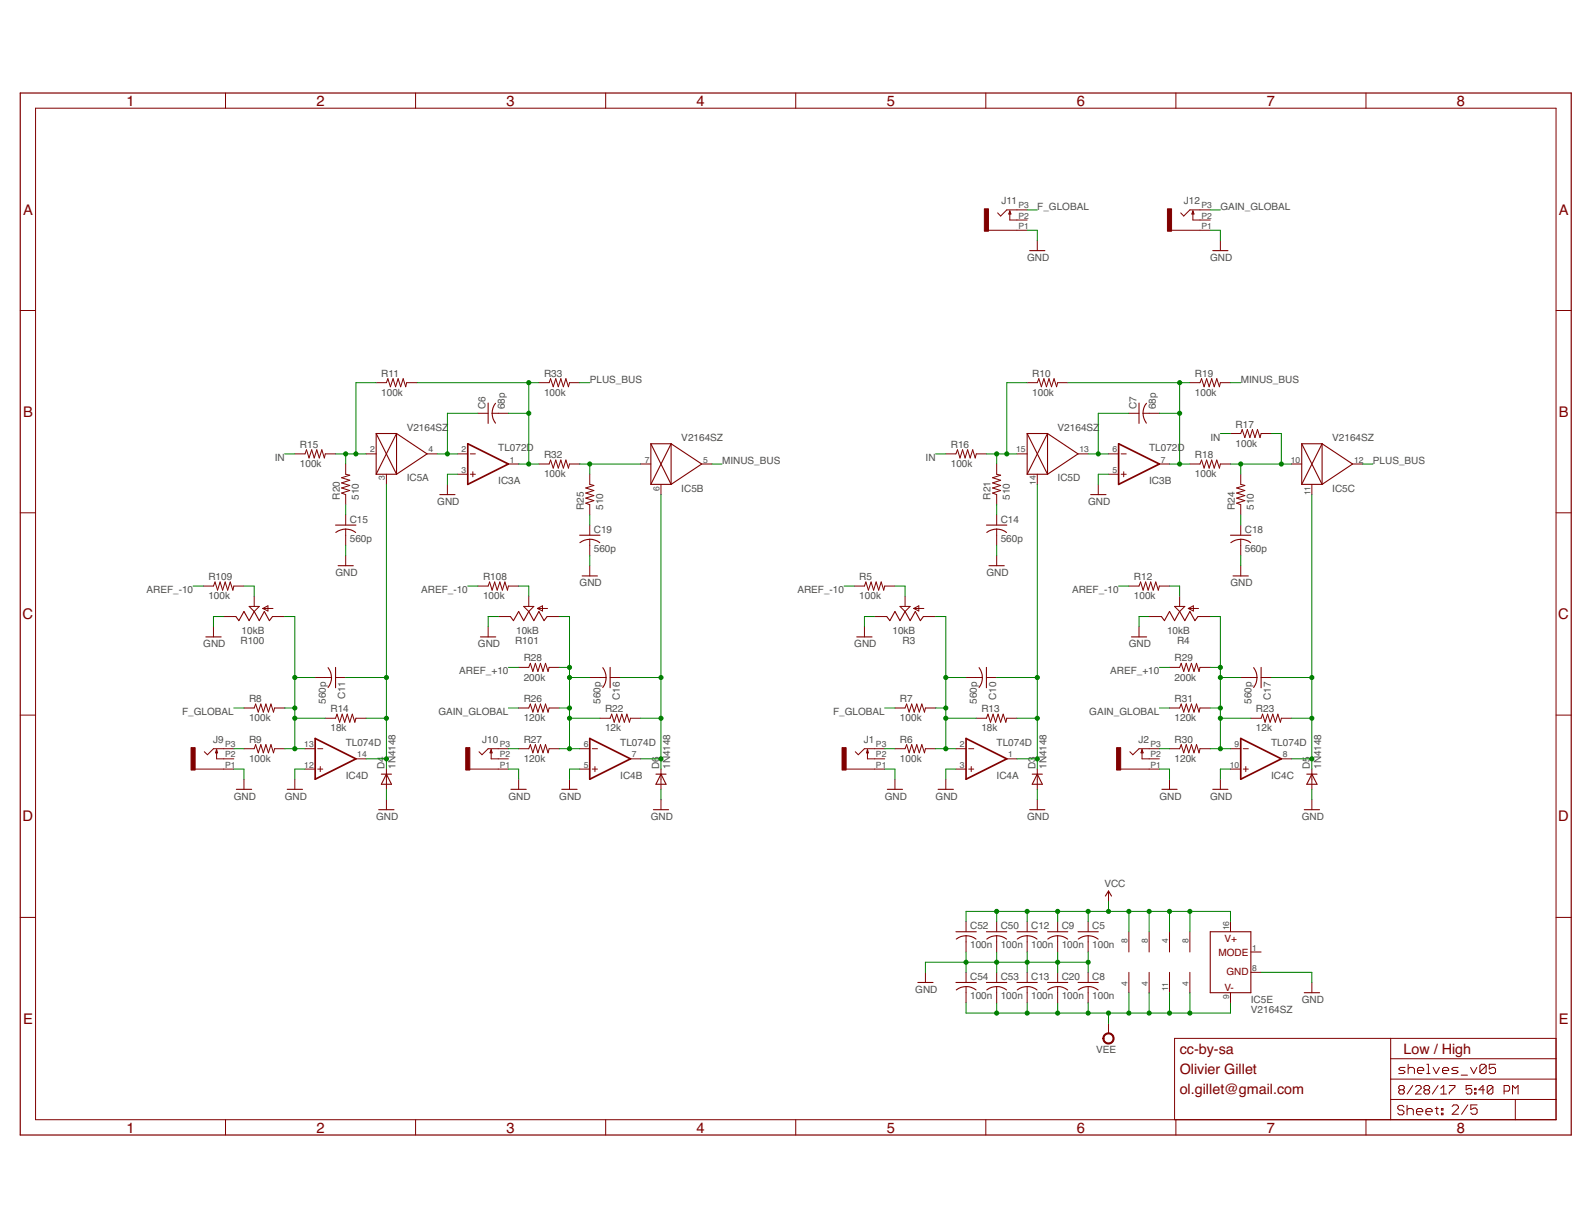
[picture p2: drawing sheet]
<svg xmlns="http://www.w3.org/2000/svg" width="279mm" height="216mm" viewBox="0 0 279 216" stroke-linecap="round" stroke-linejoin="round" font-family="sans-serif">
<g fill="none" stroke="#800000" stroke-width=".18">
<path d="M6.2 19h267.1v177.7h-267.1zM39.6 16.3v2.7M73 16.3v2.7M106.4 16.3v2.7M139.7 16.3v2.7M173.1 16.3v2.7M206.5 16.3v2.7M239.9 16.3v2.7M177.3 37.1v1.6h3.1M180.4 36.9h-3.6l-1.1 1.1-.5-.6M209.5 37.1v1.6h3M212.5 36.9h-3.5l-1.1 1.1-.6-.6"/>
<path d="M3.6 54.5h2.6M173.6 40.4h6.8M182.2 42.2v1.8M205.7 40.4h6.8M214.3 42.2v1.8M273.3 54.5h2.6M51.8 79.7h1.8l.2-.7 .5 1.5 .4-1.5 .5 1.5 .4-1.5 .5 1.5 .4-1.5 .5 1.5 .1-.8h1.8M64.3 79.7h1.8M66.1 67.2h1.8l.2-.7 .5 1.4 .4-1.4 .5 1.4 .4-1.4 .5 1.4 .4-1.4 .4 1.4 .2-.7h1.8M75 79.7h1.8M80.3 79.7h1.8M82.6 79.7h.9"/>
<path d="M83.9 72.6h1.8M86.4 72.6h2.9M94.6 67.2h1.8l.3-.7 .5 1.4 .4-1.4 .4 1.4 .5-1.4 .4 1.4 .5-1.4 .4 1.4 .2-.7h1.8M166.1 79.7h1.8l.2-.7 .5 1.5 .4-1.5 .5 1.5 .4-1.5 .5 1.5 .4-1.5 .5 1.5 .1-.8h1.8M178.6 79.7h1.8M180.4 67.2h1.8l.2-.7 .5 1.4 .4-1.4 .5 1.4 .4-1.4 .5 1.4 .4-1.4 .4 1.4 .2-.7h1.8M189.3 79.7h1.8M194.7 79.7h1.7M196.9 79.7h.9M198.2 72.6h1.8M200.7 72.6h2.9M209 67.2h1.7l.3-.7 .5 1.4 .4-1.4 .4 1.4 .5-1.4 .4 1.4 .5-1.4 .4 1.4 .2-.7h1.8"/>
<path d="M216.1 76.2h1.8l.2-.7 .5 1.4 .5-1.4 .4 1.4 .4-1.4 .5 1.4 .4-1.4 .5 1.4 .2-.7h1.7M3.6 90.1h2.6M60.7 81.5v1.8l.7 .2-1.4 .4 1.4 .5-1.4 .4 1.4 .5-1.4 .4 1.4 .5-1.4 .4 .7 .3v1.8M60.7 90.4v1.8M60.7 92.9v2.9M60.7 97.6v1.8M67.9 83.3v1.8M78.6 85.1v1.8M80.3 83.3h1.8M82.6 83.3h.9M83 82.9v.9M89.3 81.5h1.8"/>
<path d="M94.6 81.5h1.8l.3-.7 .5 1.4 .4-1.4 .4 1.4 .5-1.4 .4 1.4 .5-1.4 .4 1.4 .2-.7h1.8M103.6 83.3v1.8l.7 .2-1.4 .4 1.4 .5-1.4 .4 1.4 .5-1.4 .4 1.4 .4-1.4 .5 .7 .3v1.7M103.6 92.2v1.8M103.6 94.7v2.9M103.6 99.4v1.8M112.5 81.5h1.8M116.1 85.1v1.8M123.2 81.5h1.8M175 81.5v1.8l.7 .2-1.4 .4 1.4 .5-1.4 .4 1.4 .5-1.4 .4 1.4 .5-1.4 .4 .7 .3v1.8M175 90.4v1.8M175 92.9v2.9M175 97.6v1.8"/>
<path d="M182.2 83.3v1.8M192.9 85.1v1.8M194.7 83.3h1.7M196.9 83.3h.9M197.3 82.9v.9M203.6 81.5h1.8M209 81.5h1.7l.3-.7 .5 1.4 .4-1.4 .4 1.4 .5-1.4 .4 1.4 .5-1.4 .4 1.4 .2-.7h1.8M217.9 83.3v1.8l.7 .2-1.4 .4 1.4 .5-1.4 .4 1.4 .5-1.4 .4 1.4 .4-1.4 .5 .7 .3v1.7M217.9 92.2v1.8M217.9 94.7v2.9M217.9 99.4v1.8M226.8 81.5h1.8"/>
<path d="M230.4 85.1v1.8M237.5 81.5h1.8M273.3 90.1h2.6M35.7 103h1.8l.3-.8 .4 1.5 .5-1.5 .4 1.5 .4-1.5 .5 1.5 .4-1.5 .5 1.5 .2-.7h1.7M37.5 110.1v1.8M39.3 108.3h2.1M43.8 106.5h1.7l-.9 .9zM44.6 104.7v1.8M46.1 106.9h1.8M46.1 106.9l1-.5v.9zM47.9 108.3h2.1M55.4 119h2.8"/>
<path d="M58.9 119h1.8M83.9 103h1.8l.3-.8 .4 1.5 .5-1.5 .4 1.5 .5-1.5 .4 1.5 .5-1.5 .4 1.5 .2-.7h1.8M85.7 110.1v1.8M87.5 108.3h2.1M91.1 117.2h1.8l.2-.7 .5 1.5 .4-1.5 .5 1.5 .4-1.5 .5 1.5 .4-1.5 .4 1.5 .2-.8h1.8M92 106.5h1.7l-.8 .9zM92.9 104.7v1.8M94.4 106.9h1.8M94.4 106.9l.9-.5v.9zM96.1 108.3h2.1M103.6 119h2.8M107.1 119h1.8"/>
<path d="M150 103h1.8l.3-.8 .4 1.5 .5-1.5 .4 1.5 .5-1.5 .4 1.5 .4-1.5 .5 1.5 .2-.7h1.8M151.8 110.1v1.8M153.6 108.3h2.1M158.1 106.5h1.7l-.9 .9zM158.9 104.7v1.8M160.5 106.9h1.7M160.5 106.9l.9-.5v.9zM162.2 108.3h2.1M169.7 119h2.8M173.2 119h1.8M198.2 103h1.8l.3-.8 .4 1.5 .5-1.5 .4 1.5 .5-1.5 .4 1.5 .5-1.5 .4 1.5 .2-.7h1.8M200 110.1v1.8"/>
<path d="M201.8 108.3h2.2M205.4 117.2h1.8l.2-.7 .5 1.5 .4-1.5 .5 1.5 .4-1.5 .5 1.5 .4-1.5 .5 1.5 .1-.8h1.8M206.3 106.5h1.8l-.9 .9zM207.2 104.7v1.8M208.7 106.9h1.8M208.7 106.9l.9-.5v.9zM210.4 108.3h2.1M217.9 119h2.8M221.5 119h1.7M3.6 125.6h2.6M34.3 135.1h6.8M38 131.7v1.6h3.1"/>
<path d="M41.1 131.5h-3.6l-1.1 1.1-.5-.5M42.8 131.5h1.8l.3-.7 .5 1.4 .4-1.4 .4 1.4 .5-1.4 .4 1.4 .5-1.4 .4 1.4 .2-.7h1.8M42.8 136.9v1.8M42.8 124.4h1.8l.3-.7 .5 1.4 .4-1.4 .4 1.4 .5-1.4 .4 1.4 .5-1.4 .4 1.4 .2-.7h1.8M51.8 136.9v1.8M53.6 131.5h1.8M53.6 135.1h1.8M55.8 131.5h.9M55.8 135.1h.9M56.2 134.7v.9M57.1 126.2h1.8l.3-.7 .4 1.4 .5-1.4 .4 1.4 .5-1.4 .4 1.4 .5-1.4 .4 1.4 .2-.7h1.8M62.5 133.3h1.8"/>
<path d="M67.9 135.1v3.6M82.5 135.1h6.8M86.3 131.7v1.6h3M89.3 131.5h-3.6l-1.1 1.1-.5-.5M91.1 131.5h1.8l.2-.7 .5 1.4 .4-1.4 .5 1.4 .4-1.4 .5 1.4 .4-1.4 .4 1.4 .2-.7h1.8M91.1 136.9v1.8M91.1 124.4h1.8l.2-.7 .5 1.4 .4-1.4 .5 1.4 .4-1.4 .5 1.4 .4-1.4 .4 1.4 .2-.7h1.8M100 136.9v1.8M101.8 131.5h1.8M101.8 135.1h1.8M104 131.5h.9M104 135.1h.9"/>
<path d="M104.5 134.7v.9M105.4 126.2h1.7l.3-.7 .5 1.4 .4-1.4 .5 1.4 .4-1.4 .4 1.4 .5-1.4 .4 1.4 .2-.7h1.8M110.7 133.3h1.8M116.1 135.1v3.6M148.6 135.1h6.8M152.3 131.7v1.6h3.1M155.4 131.5h-3.6l-1.1 1.1-.5-.5M157.2 131.5h1.7l.3-.7 .5 1.4 .4-1.4 .4 1.4 .5-1.4 .4 1.4 .5-1.4 .4 1.4 .2-.7h1.8M157.2 124.4h1.7l.3-.7 .5 1.4 .4-1.4 .4 1.4 .5-1.4 .4 1.4 .5-1.4 .4 1.4 .2-.7h1.8M157.2 136.9v1.8M166.1 136.9v1.8M167.9 131.5h1.8"/>
<path d="M167.9 135.1h1.8M170.1 131.5h.9M170.1 135.1h.9M170.6 134.7v.9M171.4 126.2h1.8l.3-.7 .4 1.4 .5-1.4 .4 1.4 .5-1.4 .4 1.4 .5-1.4 .4 1.4 .2-.7h1.8M176.8 133.3h1.8M182.2 135.1v3.6M196.8 135.1h6.8M200.6 131.7v1.6h3M203.6 131.5h-3.6l-1.1 1.1-.5-.5M205.4 131.5h1.8l.2-.7 .5 1.4 .4-1.4 .5 1.4 .4-1.4 .5 1.4 .4-1.4 .5 1.4 .1-.7h1.8M205.4 124.4h1.8l.2-.7 .5 1.4 .4-1.4 .5 1.4 .4-1.4 .5 1.4 .4-1.4 .5 1.4 .1-.7h1.8"/>
<path d="M205.4 136.9v1.8M214.3 136.9v1.8M216.1 131.5h1.8M216.1 135.1h1.8M218.3 131.5h.9M218.3 135.1h.9M218.8 134.7v.9M219.7 126.2h1.8l.2-.7 .5 1.4 .4-1.4 .5 1.4 .4-1.4 .5 1.4 .4-1.4 .5 1.4 .1-.7h1.8M225 133.3h1.8M230.4 135.1v3.6M273.3 125.6h2.6M67.9 140.5v1.7"/>
<path d="M116.1 140.5v1.7M182.2 140.5v1.7M194.7 156.5v1.8M230.4 140.5v1.7M3.6 161.2h2.6M162.5 170.8v1.8M169.7 161.9v1.8M169.7 164.4v2.8M169.7 170.8v1.8M169.7 173.3v2.9M175 161.9v1.8M175 164.4v2.8"/>
<path d="M175 170.8v1.8M175 173.3v2.9M180.4 161.9v1.8M180.4 164.4v2.8M180.4 170.8v1.8M180.4 173.3v2.9M185.7 161.9v1.8M185.7 164.4v2.8M185.7 170.8v1.8M185.7 173.3v2.9M191.1 161.9v1.8M191.1 164.4v2.8"/>
<path d="M191.1 170.8v1.8M191.1 173.3v2.9M194.7 179.7v1.8M198.2 163.7v3.5M198.2 170.8v3.6M201.8 163.7v3.5M201.8 170.8v3.6M205.4 163.7v3.5M205.4 170.8v3.6M209 163.7v3.5M209 170.8v3.6M216.1 161.9v1.8"/>
<path d="M216.1 174.4v1.8M219.7 170.8h1.8M219.7 167.2h1.8M230.4 172.6v1.8M273.3 161.2h2.6M39.6 196.7v2.7M73 196.7v2.7M106.4 196.7v2.7M139.7 196.7v2.7M173.1 196.7v2.7M206.5 196.7v2.7M239.9 196.7v2.7"/>
<path d="M244.2 193.1h29.1M244.2 182.4v14.3M244.2 189.6h29.1M244.2 186h29.1M245.9 191.5l-.3-.3v-.3l.3-.2h.5l.2 .2v.3l-.2 .3M245.9 191.5l-.3 .2v.2l.3 .3h.5l.2-.3v-.2l-.2-.2M245.9 191.5h.5M246.5 194.5l-.2-.3h-.6l-.2 .3v.2l.2 .3h.6l.2 .3v.3l-.2 .2h-.6l-.2-.2M246.7 187.5h-.8l-.3 .3 .3 .2h.6l.2 .3-.2 .3h-.9M247.1 195l.3-.3h.5l.3 .3v.8M247.1 194.2v1.6M247.3 187.8l.3-.3h.5l.3 .3v.8"/>
<path d="M247.3 187v1.6M248.1 190.7l-1 1.5M248.6 190.9l.2-.2h.5l.3 .2v.3l-1 1h1M248.8 195.3h1.1v-.3l-.3-.3h-.6l-.2 .3v.6l.2 .2h.6M248.9 188h1.1v-.2l-.3-.3h-.5l-.3 .3v.5l.3 .3h.5M250.3 191.5l-.2-.3v-.3l.2-.2h.5l.3 .2v.3l-.3 .3M250.3 191.5l-.2 .2v.2l.2 .3h.5l.3-.3v-.2l-.3-.2M250.3 191.5h.5M250.4 195.3h1.1v-.3l-.3-.3h-.5l-.3 .3v.6l.3 .2h.5M250.6 188.6h.5M250.6 187h.2v1.6M251.7 187.5l.5 1.1 .6-1.1"/>
<path d="M252 194.7h.6M252.3 194.5v1.1l.3 .2M252.5 190.7l-1 1.5M253 192.2h1M253 191.2l.5-.5v1.5M253.1 194.7h.3v.3h-.3zM253.1 195.6h.3v.2h-.3zM253.3 188h1.1v-.2l-.3-.3h-.5l-.3 .3v.5l.3 .3h.5M254.5 190.7h1v.2l-1 1v.3M255 194.4l.3-.3h.5l.3 .3v.2l-1.1 1.1h1.1M256.1 187.5h-.9l-.2 .3 .2 .2h.6l.3 .3-.3 .3h-.8M256.6 188.9h1.1"/>
<path d="M257.8 194.1l-1.1 1.6M258.3 187.5l.5 1.1 .6-1.1M258.5 190.7h-1v.8l.5-.3h.2l.3 .3v.4l-.3 .3h-.5l-.2-.3M259 191.9h.2v.3h-.2zM259 191.2h.2v.3h-.2zM259.4 194.1h-1.1v.8l.5-.3h.3l.3 .3v.6l-.3 .2h-.5l-.3-.2M260.7 191.5h-1l.7-.8v1.5M261 187.2v1.1l-.3 .3h-.5l-.3-.3M261 187.2l-.3-.2h-.5l-.3 .2v1.1M261 187.2l-1.1 1.1M262.2 190.9l-.3-.2h-.5l-.2 .2v1M262.2 190.9v1l-.3 .3h-.5l-.2-.3"/>
<path d="M262.2 190.9l-1 1M262.6 187h-1.1v.8l.6-.3h.3l.2 .3v.5l-.2 .3h-.6l-.3-.3M264.1 191.7h.8l.2-.2v-.6l-.2-.2h-.8v1.5M265.6 192.2v-1.5l.5 .5 .5-.5v1.5M266.1 193.1v3.6M273.3 182.4h-67v14.3"/>
</g>
<path d="M3.6 16.3h272.3v183.1h-272.3z" fill="none" stroke="#800000" stroke-width=".21"/>
<g fill="none" stroke="#800000" stroke-width=".19">
<path d="M177.3 37.1l.2 .5h-.3zM209.5 37.1l.2 .5h-.4zM180.8 44h2.7M213 44h2.6M66.1 76.2v7.1M66.1 76.2h3.5M66.1 76.2l3.5 7.1M69.6 76.2v7.1M69.6 76.2l-3.5 7.1M69.6 76.2l5.4 3.5-5.4 3.6M85.7 70.8v3.6M87 70.8a2.87 2.87 0 0 0 0 3.5"/>
<path d="M114.3 78v7.1M114.3 78h3.6M114.3 78l3.6 7.1M117.9 78v7.1M117.9 78l-3.6 7.1M117.9 78l5.3 3.5-5.3 3.6M180.4 76.2h3.6M180.4 76.2v7.1M180.4 76.2l3.6 7.1M184 76.2v7.1M184 76.2l-3.6 7.1M184 76.2l5.3 3.5-5.3 3.6"/>
<path d="M200 70.8v3.6M201.3 70.8a2.83 2.83 0 0 0 0 3.5M228.6 78h3.6M228.6 78v7.1M228.6 78l3.6 7.1M232.2 78v7.1M232.2 78l-3.6 7.1M232.2 78l5.3 3.5-5.3 3.6M58.9 92.2h3.6M59 93.5a2.87 2.87 0 0 1 3.5 0M59.4 99.4h2.6M66.1 83.3h3.5"/>
<path d="M77.2 86.9h2.7M101.8 94h3.6M103.6 94.7a3 3 0 0 1 1.7 .6M103.6 94.7a2.81 2.81 0 0 0-1.8 .6M114.3 85.1h3.6M173.2 92.2h3.6M173.3 93.5a2.84 2.84 0 0 1 3.5 0M173.7 99.4h2.7M180.4 83.3h3.6M191.5 86.9h2.7M216.1 94h3.6M217.9 94.7a3 3 0 0 1 1.7 .6"/>
<path d="M217.9 94.7a2.81 2.81 0 0 0-1.7 .6M228.6 85.1h3.6M36.2 111.9h2.6M41.4 108.3l.6 .7 .8-1.6 1 1.6 .8-1.6 .9 1.6 .9-1.6 .9 1.6 .6-.7M57.6 117.3a2.79 2.79 0 0 1 0 3.5M58.9 117.2v3.6M84.4 111.9h2.7M89.6 108.3l.6 .7 .9-1.6 .9 1.6 .9-1.6 .8 1.6 .9-1.6 .9 1.6 .6-.7M102.2 101.2h2.7M105.9 117.3a2.97 2.97 0 0 1 .5 1.7M106.4 119a2.81 2.81 0 0 1-.5 1.8M107.1 117.2v3.6"/>
<path d="M150.5 111.9h2.6M155.7 108.3l.6 .7 .9-1.6 .9 1.6 .8-1.6 .9 1.6 .9-1.6 .9 1.6 .6-.7M171.9 117.3a2.97 2.97 0 0 1 .6 1.7M172.5 119a2.81 2.81 0 0 1-.6 1.8M173.2 117.2v3.6M198.7 111.9h2.7M204 108.3l.5 .7 .9-1.6 .9 1.6 .9-1.6 .9 1.6 .9-1.6 .8 1.6 .6-.7M216.5 101.2h2.7M220.2 117.3a2.87 2.87 0 0 1 0 3.5M221.5 117.2v3.6M38 131.7l.2 .5h-.4zM41.5 138.7h2.7"/>
<path d="M50.4 138.7h2.7M67 136h1.7M67.9 136l.8 1.8h-1.7zM86.3 131.7l.1 .5h-.3zM89.7 138.7h2.7M98.7 138.7h2.6M115.2 136h1.8M116.1 136l.9 1.8h-1.8zM152.3 131.7l.2 .5h-.3zM155.8 138.7h2.7M164.7 138.7h2.7M181.3 136h1.7"/>
<path d="M182.2 136l.8 1.8h-1.7zM200.6 131.7l.1 .5h-.3zM204 138.7h2.7M213 138.7h2.6M229.5 136h1.8M230.4 136l.9 1.8h-1.8zM66.5 142.2h2.7M114.7 142.2h2.7M180.8 142.2h2.7M194.1 157.4l.6-.9 .5 .9M229 142.2h2.7M161.2 172.6h2.7"/>
<path d="M167.9 163.7h3.5M167.9 172.6h3.5M167.9 165a2.84 2.84 0 0 1 3.5 0M167.9 173.9a2.84 2.84 0 0 1 3.5 0M173.2 163.7h3.6M173.2 172.6h3.6M173.3 165a2.84 2.84 0 0 1 3.5 0M173.3 173.9a2.84 2.84 0 0 1 3.5 0M178.6 163.7h3.6M178.6 172.6h3.6M178.6 165a2.84 2.84 0 0 1 3.5 0M178.6 173.9a2.84 2.84 0 0 1 3.5 0"/>
<path d="M184 163.7h3.5M184 172.6h3.5M184 165a2.87 2.87 0 0 1 3.5 0M184 173.9a2.87 2.87 0 0 1 3.5 0M189.3 163.7h3.6M189.3 172.6h3.6M189.4 165a2.87 2.87 0 0 1 3.4 0M189.4 173.9a2.87 2.87 0 0 1 3.4 0M212.5 163.7h7.2v10.7h-7.2zM229 174.4h2.7"/>
</g>
<path d="M193.8 181.9a.99 .99 0 0 1 1.7-.1 .99 .99 0 0 1-.5 1.6 .99 .99 0 0 1-1.3-1h.2a.8 .8 0 0 1 1.1-.7 .8 .8 0 0 1 .2 1.3 .8 .8 0 0 1-1.3-.3v-.3h-.2z" fill-rule="evenodd" fill="#800000" stroke="#800000" stroke-width=".18"/>
<path d="M82.1 78l7.2 3.5-7.2 3.6zM196.4 78l7.2 3.5-7.2 3.6zM55.4 129.7l7.1 3.6-7.1 3.6zM103.6 129.7l7.1 3.6-7.1 3.6zM169.7 129.7l7.1 3.6-7.1 3.6zM217.9 129.7l7.1 3.6-7.1 3.6z" fill="none" stroke="#800000" stroke-width=".3"/>
<g fill="#800000" stroke="#800000" stroke-width=".18">
<path d="M33.5 131.3h.8v4h-.8z"/>
<path d="M81.8 131.3h.7v4h-.7z"/>
<path d="M147.9 131.3h.7v4h-.7z"/>
<path d="M196.1 131.3h.7v4h-.7z"/>
<path d="M172.9 36.7h.7v3.9h-.7z"/>
<path d="M205 36.7h.7v3.9h-.7z"/>
</g>
<g fill="none" stroke="#008000" stroke-width=".18">
<path d="M180.4 36.9h1.8M212.5 36.9h1.8M180.4 40.4h1.8v1.8M212.5 40.4h1.8v1.8M50 79.7h1.8M58.9 79.7h5.4M60.7 79.7v1.8M66.1 67.2h-3.6v12.5M73.2 67.2h21.4M76.8 79.7h3.5M83.9 72.6h-5.3v7.1M89.3 72.6h3.6"/>
<path d="M92.9 67.2v14.3M101.8 67.2h1.8M164.3 79.7h1.8M173.2 79.7h5.4M175 79.7v1.8M180.4 67.2h-3.6v12.5M187.5 67.2h21.5M191.1 79.7h3.6M198.2 72.6h-5.3v7.1M203.6 72.6h3.6M207.2 67.2v14.3M214.3 76.2h1.8"/>
<path d="M216.1 67.2h1.8M223.2 76.2h1.8v5.3M60.7 88.7v1.7M60.7 95.8v1.8M67.9 85.1v50M80.3 83.3h-1.7v1.8M91.1 81.5h3.5M101.8 81.5h10.7M103.6 81.5v1.8M103.6 90.4v1.8M103.6 97.6v1.8M116.1 86.9v48.2"/>
<path d="M125 81.5h1.8M175 88.7v1.7M175 95.8v1.8M182.2 85.1v50M194.7 83.3h-1.8v1.8M205.4 81.5h3.6M216.1 81.5h10.7M217.9 81.5v1.8M217.9 90.4v1.8M217.9 97.6v1.8M230.4 86.9v48.2M239.3 81.5h1.8"/>
<path d="M33.9 103h1.8M39.3 108.3h-1.8v1.8M42.8 103h1.8v1.7M50 108.3h1.8v23.2M51.8 119h3.6M60.7 119h7.2M82.1 103h1.8M87.5 108.3h-1.8v1.8M89.3 117.2h1.8M91.1 103h1.8v1.7M98.2 108.3h1.8v23.2M98.2 117.2h1.8"/>
<path d="M100 119h3.6M108.9 119h7.2M148.2 103h1.8M153.6 108.3h-1.8v1.8M157.2 103h1.7v1.7M164.3 108.3h1.8v23.2M166.1 119h3.6M175 119h7.2M196.4 103h1.8M201.8 108.3h-1.8v1.8M203.6 117.2h1.8M205.4 103h1.8v1.7"/>
<path d="M212.5 108.3h1.8v23.2M212.5 117.2h1.8M214.3 119h3.6M223.2 119h7.2M41.1 135.1h1.7v1.8M41.1 131.5h1.7M41.1 124.4h1.7M50 131.5h3.6M50 124.4h1.8M51.8 126.2h5.3M53.6 135.1h-1.8v1.8M64.3 133.3h3.6"/>
<path d="M64.3 126.2h3.6M67.9 138.7v1.8M89.3 135.1h1.8v1.8M89.3 131.5h1.8M89.3 124.4h1.8M98.2 131.5h3.6M98.2 124.4h1.8M100 126.2h5.4M101.8 135.1h-1.8v1.8M112.5 133.3h3.6M112.5 126.2h3.6M116.1 138.7v1.8"/>
<path d="M155.4 135.1h1.8v1.8M155.4 131.5h1.8M155.4 124.4h1.8M164.3 131.5h3.6M164.3 124.4h1.8M166.1 126.2h5.3M167.9 135.1h-1.8v1.8M178.6 133.3h3.6M178.6 126.2h3.6M182.2 138.7v1.8M203.6 135.1h1.8v1.8M203.6 131.5h1.8"/>
<path d="M203.6 124.4h1.8M212.5 131.5h3.6M212.5 124.4h1.8M214.3 126.2h5.4M216.1 135.1h-1.8v1.8M226.8 133.3h3.6M226.8 126.2h3.6M230.4 138.7v1.8M194.7 158.3v1.8M169.7 161.9v-1.8h46.4v1.8M169.7 167.2v3.6M169.7 176.2v1.8h46.4v-1.8"/>
<path d="M175 160.1v1.8M175 167.2v3.6M175 176.2v1.8M180.4 160.1v1.8M180.4 167.2v3.6M180.4 176.2v1.8M185.7 160.1v1.8M185.7 167.2v3.6M185.7 176.2v1.8M191.1 160.1v1.8M191.1 167.2v3.6M191.1 176.2v1.8"/>
<path d="M191.1 169h-28.6v1.8M194.7 178v1.7M198.2 160.1v3.6M198.2 174.4v3.6M201.8 160.1v3.6M201.8 174.4v3.6M205.4 160.1v3.6M205.4 174.4v3.6M209 160.1v3.6M209 174.4v3.6M221.5 170.8h8.9v1.8"/>
</g>
<g fill="#008000" stroke="#008000" stroke-width=".18">
<circle cx="180.4" cy="169" r=".36"/>
<circle cx="185.7" cy="169" r=".36"/>
<circle cx="191.1" cy="169" r=".36"/>
<circle cx="175" cy="169" r=".36"/>
<circle cx="169.7" cy="169" r=".36"/>
<circle cx="201.8" cy="160.1" r=".36"/>
<circle cx="198.2" cy="160.1" r=".36"/>
<circle cx="191.1" cy="160.1" r=".36"/>
<circle cx="185.7" cy="160.1" r=".36"/>
<circle cx="194.7" cy="160.1" r=".36"/>
<circle cx="205.4" cy="160.1" r=".36"/>
<circle cx="180.4" cy="160.1" r=".36"/>
<circle cx="209" cy="160.1" r=".36"/>
<circle cx="175" cy="160.1" r=".36"/>
<circle cx="201.8" cy="178" r=".36"/>
<circle cx="198.2" cy="178" r=".36"/>
<circle cx="185.7" cy="178" r=".36"/>
<circle cx="191.1" cy="178" r=".36"/>
<circle cx="194.7" cy="178" r=".36"/>
<circle cx="205.4" cy="178" r=".36"/>
<circle cx="180.4" cy="178" r=".36"/>
<circle cx="209" cy="178" r=".36"/>
<circle cx="175" cy="178" r=".36"/>
<circle cx="60.7" cy="79.7" r=".36"/>
<circle cx="62.5" cy="79.7" r=".36"/>
<circle cx="78.6" cy="79.7" r=".36"/>
<circle cx="92.9" cy="72.6" r=".36"/>
<circle cx="92.9" cy="81.5" r=".36"/>
<circle cx="92.9" cy="67.2" r=".36"/>
<circle cx="116.1" cy="133.3" r=".36"/>
<circle cx="116.1" cy="126.2" r=".36"/>
<circle cx="116.1" cy="119" r=".36"/>
<circle cx="100" cy="126.2" r=".36"/>
<circle cx="100" cy="131.5" r=".36"/>
<circle cx="100" cy="119" r=".36"/>
<circle cx="100" cy="124.4" r=".36"/>
<circle cx="100" cy="117.2" r=".36"/>
<circle cx="51.8" cy="131.5" r=".36"/>
<circle cx="51.8" cy="126.2" r=".36"/>
<circle cx="51.8" cy="124.4" r=".36"/>
<circle cx="51.8" cy="119" r=".36"/>
<circle cx="67.9" cy="133.3" r=".36"/>
<circle cx="67.9" cy="126.2" r=".36"/>
<circle cx="67.9" cy="119" r=".36"/>
<circle cx="103.6" cy="81.5" r=".36"/>
<circle cx="175" cy="79.7" r=".36"/>
<circle cx="176.8" cy="79.7" r=".36"/>
<circle cx="192.9" cy="79.7" r=".36"/>
<circle cx="207.2" cy="72.6" r=".36"/>
<circle cx="207.2" cy="81.5" r=".36"/>
<circle cx="207.2" cy="67.2" r=".36"/>
<circle cx="217.9" cy="81.5" r=".36"/>
<circle cx="225" cy="81.5" r=".36"/>
<circle cx="230.4" cy="133.3" r=".36"/>
<circle cx="230.4" cy="126.2" r=".36"/>
<circle cx="230.4" cy="119" r=".36"/>
<circle cx="214.3" cy="126.2" r=".36"/>
<circle cx="214.3" cy="131.5" r=".36"/>
<circle cx="214.3" cy="119" r=".36"/>
<circle cx="214.3" cy="124.4" r=".36"/>
<circle cx="214.3" cy="117.2" r=".36"/>
<circle cx="166.1" cy="131.5" r=".36"/>
<circle cx="166.1" cy="126.2" r=".36"/>
<circle cx="166.1" cy="124.4" r=".36"/>
<circle cx="166.1" cy="119" r=".36"/>
<circle cx="182.2" cy="133.3" r=".36"/>
<circle cx="182.2" cy="126.2" r=".36"/>
<circle cx="182.2" cy="119" r=".36"/>
</g>
<g font-size="2.6" fill="#800000">
<text x="22.2" y="18.6">1</text>
<text x="55.6" y="18.6">2</text>
<text x="89" y="18.6">3</text>
<text x="122.3" y="18.6">4</text>
<text x="155.7" y="18.6">5</text>
<text x="189.1" y="18.6">6</text>
<text x="222.5" y="18.6">7</text>
<text x="255.8" y="18.6">8</text>
<text x="4" y="37.7">A</text>
<text x="273.7" y="37.7">A</text>
<text x="4" y="73.2">B</text>
<text x="273.7" y="73.2">B</text>
<text x="4" y="108.8">C</text>
<text x="273.7" y="108.8">C</text>
<text x="4" y="144.3">D</text>
<text x="273.7" y="144.3">D</text>
<text x="4" y="179.9">E</text>
<text x="273.7" y="179.9">E</text>
<text x="22.2" y="199">1</text>
<text x="55.6" y="199">2</text>
<text x="89" y="199">3</text>
<text x="122.3" y="199">4</text>
<text x="155.7" y="199">5</text>
<text x="189.1" y="199">6</text>
<text x="222.5" y="199">7</text>
<text x="255.8" y="199">8</text>
</g>
<g font-size="2.5" fill="#800000">
<text x="207.2" y="185.1">cc-by-sa</text>
<text x="246.5" y="185.1">Low / High</text>
<text x="207.2" y="188.7">Olivier Gillet</text>
<text x="207.2" y="192.2">ol.gillet@gmail.com</text>
</g>
<g font-size="1.8" fill="#505050">
<text x="175.9" y="35.8">J11</text>
<text x="207.9" y="35.8">J12</text>
<text x="182.2" y="36.9">F_GLOBAL</text>
<text x="214.3" y="36.9">GAIN_GLOBAL</text>
<text x="180.4" y="45.8">GND</text>
<text x="212.5" y="45.8">GND</text>
<text x="67" y="69.6">100k</text>
<text x="67" y="66.2">R11</text>
<text x="85.3" y="71.9" transform="rotate(-90 85.3 71.9)">C6</text>
<text x="88.7" y="71.9" transform="rotate(-90 88.7 71.9)">68p</text>
<text x="95.5" y="69.6">100k</text>
<text x="95.5" y="66.2">R33</text>
<text x="103.6" y="67.2">PLUS_BUS</text>
<text x="181.3" y="69.6">100k</text>
<text x="181.3" y="66.2">R10</text>
<text x="199.6" y="71.9" transform="rotate(-90 199.6 71.9)">C7</text>
<text x="203" y="71.9" transform="rotate(-90 203 71.9)">68p</text>
<text x="209.8" y="69.6">100k</text>
<text x="209.8" y="66.2">R19</text>
<text x="217.9" y="67.2">MINUS_BUS</text>
<text x="71.4" y="75.6">V2164SZ</text>
<text x="119.7" y="77.4">V2164SZ</text>
<text x="185.7" y="75.6">V2164SZ</text>
<text x="212.6" y="77.4">IN</text>
<text x="217" y="75.1">R17</text>
<text x="234" y="77.4">V2164SZ</text>
<text x="48.2" y="81">IN</text>
<text x="52.7" y="82.1">100k</text>
<text x="52.7" y="78.7">R15</text>
<text x="87.5" y="79.2">TL072D</text>
<text x="95.5" y="83.8">100k</text>
<text x="95.5" y="80.5">R32</text>
<text x="126.8" y="81.5">MINUS_BUS</text>
<text x="162.5" y="81">IN</text>
<text x="167" y="82.1">100k</text>
<text x="167" y="78.7">R16</text>
<text x="201.8" y="79.2">TL072D</text>
<text x="209.8" y="83.8">100k</text>
<text x="209.8" y="80.5">R18</text>
<text x="217" y="78.5">100k</text>
<text x="241.1" y="81.5">PLUS_BUS</text>
<text x="59.7" y="87.8" transform="rotate(-90 59.7 87.8)">R20</text>
<text x="63" y="87.8" transform="rotate(-90 63 87.8)">510</text>
<text x="71.4" y="84.6">IC5A</text>
<text x="76.8" y="88.7">GND</text>
<text x="87.5" y="85">IC3A</text>
<text x="102.5" y="89.6" transform="rotate(-90 102.5 89.6)">R25</text>
<text x="105.9" y="89.6" transform="rotate(-90 105.9 89.6)">510</text>
<text x="119.7" y="86.3">IC5B</text>
<text x="174" y="87.8" transform="rotate(-90 174 87.8)">R21</text>
<text x="177.3" y="87.8" transform="rotate(-90 177.3 87.8)">510</text>
<text x="185.7" y="84.6">IC5D</text>
<text x="191.1" y="88.7">GND</text>
<text x="201.8" y="85">IC3B</text>
<text x="216.8" y="89.6" transform="rotate(-90 216.8 89.6)">R24</text>
<text x="220.2" y="89.6" transform="rotate(-90 220.2 89.6)">510</text>
<text x="234" y="86.3">IC5C</text>
<text x="61.4" y="95.2">560p</text>
<text x="61.4" y="91.8">C15</text>
<text x="104.3" y="93.6">C19</text>
<text x="175.7" y="95.2">560p</text>
<text x="175.7" y="91.8">C14</text>
<text x="218.6" y="93.6">C18</text>
<text x="36.6" y="101.9">R109</text>
<text x="58.9" y="101.2">GND</text>
<text x="84.8" y="101.9">R108</text>
<text x="104.3" y="97">560p</text>
<text x="150.9" y="101.9">R5</text>
<text x="173.2" y="101.2">GND</text>
<text x="199.1" y="101.9">R12</text>
<text x="218.6" y="97">560p</text>
<text x="25.7" y="104.2">AREF_-10</text>
<text x="36.6" y="105.3">100k</text>
<text x="74" y="104.2">AREF_-10</text>
<text x="84.8" y="105.3">100k</text>
<text x="101.8" y="103">GND</text>
<text x="140" y="104.2">AREF_-10</text>
<text x="150.9" y="105.3">100k</text>
<text x="188.3" y="104.2">AREF_-10</text>
<text x="199.1" y="105.3">100k</text>
<text x="216.1" y="103">GND</text>
<text x="35.7" y="113.7">GND</text>
<text x="42.2" y="113.1">R100</text>
<text x="42.4" y="111.3">10kB</text>
<text x="83.9" y="113.7">GND</text>
<text x="90.5" y="113.1">R101</text>
<text x="90.6" y="111.3">10kB</text>
<text x="150" y="113.7">GND</text>
<text x="156.7" y="111.3">10kB</text>
<text x="158.5" y="113.1">R3</text>
<text x="198.2" y="113.7">GND</text>
<text x="205" y="111.3">10kB</text>
<text x="206.7" y="113.1">R4</text>
<text x="80.7" y="118.5">AREF_+10</text>
<text x="92" y="119.6">200k</text>
<text x="92" y="116.2">R28</text>
<text x="195" y="118.5">AREF_+10</text>
<text x="206.3" y="119.6">200k</text>
<text x="206.3" y="116.2">R29</text>
<text x="32" y="125.6">F_GLOBAL</text>
<text x="43.7" y="123.3">R8</text>
<text x="57.2" y="123.7" transform="rotate(-90 57.2 123.7)">560p</text>
<text x="58" y="125.1">R14</text>
<text x="60.6" y="122.8" transform="rotate(-90 60.6 122.8)">C11</text>
<text x="77" y="125.6">GAIN_GLOBAL</text>
<text x="92" y="123.3">R26</text>
<text x="105.4" y="123.7" transform="rotate(-90 105.4 123.7)">560p</text>
<text x="106.3" y="125.1">R22</text>
<text x="108.8" y="123" transform="rotate(-90 108.8 123)">C16</text>
<text x="146.3" y="125.6">F_GLOBAL</text>
<text x="158.1" y="123.3">R7</text>
<text x="171.5" y="123.7" transform="rotate(-90 171.5 123.7)">560p</text>
<text x="172.3" y="125.1">R13</text>
<text x="174.9" y="123" transform="rotate(-90 174.9 123)">C10</text>
<text x="191.3" y="125.6">GAIN_GLOBAL</text>
<text x="206.3" y="123.3">R31</text>
<text x="219.8" y="123.7" transform="rotate(-90 219.8 123.7)">560p</text>
<text x="220.6" y="125.1">R23</text>
<text x="223.2" y="123" transform="rotate(-90 223.2 123)">C17</text>
<text x="37.4" y="130.5">J9</text>
<text x="43.7" y="126.7">100k</text>
<text x="43.7" y="130.5">R9</text>
<text x="58" y="128.5">18k</text>
<text x="60.7" y="131">TL074D</text>
<text x="84.7" y="130.5">J10</text>
<text x="92" y="126.7">120k</text>
<text x="92" y="130.5">R27</text>
<text x="106.3" y="128.5">12k</text>
<text x="108.9" y="131">TL074D</text>
<text x="151.7" y="130.5">J1</text>
<text x="158.1" y="126.7">100k</text>
<text x="158.1" y="130.5">R6</text>
<text x="172.3" y="128.5">18k</text>
<text x="175" y="131">TL074D</text>
<text x="199.9" y="130.5">J2</text>
<text x="206.3" y="126.7">120k</text>
<text x="206.3" y="130.5">R30</text>
<text x="220.6" y="128.5">12k</text>
<text x="223.2" y="131">TL074D</text>
<text x="43.7" y="133.8">100k</text>
<text x="60.7" y="136.8">IC4D</text>
<text x="67.5" y="135.1" transform="rotate(-90 67.5 135.1)">D4</text>
<text x="69.5" y="135.1" transform="rotate(-90 69.5 135.1)">1N4148</text>
<text x="92" y="133.8">120k</text>
<text x="108.9" y="136.8">IC4B</text>
<text x="115.7" y="135.1" transform="rotate(-90 115.7 135.1)">D6</text>
<text x="117.7" y="135.1" transform="rotate(-90 117.7 135.1)">1N4148</text>
<text x="158.1" y="133.8">100k</text>
<text x="175" y="136.8">IC4A</text>
<text x="181.8" y="135.1" transform="rotate(-90 181.8 135.1)">D3</text>
<text x="183.8" y="135.1" transform="rotate(-90 183.8 135.1)">1N4148</text>
<text x="206.3" y="133.8">120k</text>
<text x="223.2" y="136.8">IC4C</text>
<text x="230" y="135.1" transform="rotate(-90 230 135.1)">D5</text>
<text x="232" y="135.1" transform="rotate(-90 232 135.1)">1N4148</text>
<text x="41.1" y="140.5">GND</text>
<text x="50" y="140.5">GND</text>
<text x="89.3" y="140.5">GND</text>
<text x="98.2" y="140.5">GND</text>
<text x="155.4" y="140.5">GND</text>
<text x="164.3" y="140.5">GND</text>
<text x="203.6" y="140.5">GND</text>
<text x="212.5" y="140.5">GND</text>
<text x="66.1" y="144">GND</text>
<text x="114.3" y="144">GND</text>
<text x="180.4" y="144">GND</text>
<text x="228.6" y="144">GND</text>
<text x="194" y="155.8">VCC</text>
<text x="170.4" y="166.6">100n</text>
<text x="170.4" y="163.2">C52</text>
<text x="175.7" y="166.6">100n</text>
<text x="175.7" y="163.2">C50</text>
<text x="181.1" y="166.6">100n</text>
<text x="181.1" y="163.2">C12</text>
<text x="186.4" y="166.6">100n</text>
<text x="186.4" y="163.2">C9</text>
<text x="191.8" y="166.6">100n</text>
<text x="191.8" y="163.2">C5</text>
<text x="170.4" y="172.2">C54</text>
<text x="175.7" y="172.2">C53</text>
<text x="181.1" y="172.2">C13</text>
<text x="186.4" y="172.2">C20</text>
<text x="191.8" y="172.2">C8</text>
<text x="160.7" y="174.4">GND</text>
<text x="170.4" y="175.5">100n</text>
<text x="175.7" y="175.5">100n</text>
<text x="181.1" y="175.5">100n</text>
<text x="186.4" y="175.5">100n</text>
<text x="191.8" y="175.5">100n</text>
<text x="219.7" y="178">V2164SZ</text>
<text x="219.7" y="176.2">IC5E</text>
<text x="228.6" y="176.2">GND</text>
<text x="192.5" y="185">VEE</text>
</g>
<g font-size="1.8" fill="#800000">
<text x="214" y="168">MODE</text>
<text x="215" y="165.5">V+</text>
<text x="215.4" y="171.4">GND</text>
<text x="215" y="174">V-</text>
</g>
<g font-size="1.5" fill="#505050">
<text x="178.8" y="40.2">P1</text>
<text x="178.8" y="36.6">P3</text>
<text x="178.8" y="38.4">P2</text>
<text x="211" y="40.2">P1</text>
<text x="211" y="36.6">P3</text>
<text x="211" y="38.4">P2</text>
<text x="65" y="79.5">2</text>
<text x="75.2" y="79.5">4</text>
<text x="81.1" y="79.5">2</text>
<text x="81.1" y="83.1">3</text>
<text x="89.5" y="81.3">1</text>
<text x="113.2" y="81.3">7</text>
<text x="123.5" y="81.3">5</text>
<text x="178.5" y="79.5">15</text>
<text x="189.6" y="79.5">13</text>
<text x="195.4" y="79.5">6</text>
<text x="195.4" y="83.1">5</text>
<text x="203.8" y="81.3">7</text>
<text x="226.7" y="81.3">10</text>
<text x="237.8" y="81.3">12</text>
<text x="67.6" y="84.4" transform="rotate(-90 67.6 84.4)">3</text>
<text x="115.8" y="86.2" transform="rotate(-90 115.8 86.2)">6</text>
<text x="181.9" y="85.2" transform="rotate(-90 181.9 85.2)">14</text>
<text x="230.1" y="86.9" transform="rotate(-90 230.1 86.9)">11</text>
<text x="39.5" y="131.3">P3</text>
<text x="53.4" y="131.3">13</text>
<text x="87.8" y="131.3">P3</text>
<text x="102.5" y="131.3">6</text>
<text x="153.8" y="131.3">P3</text>
<text x="168.6" y="131.3">2</text>
<text x="202.1" y="131.3">P3</text>
<text x="216.8" y="131.3">9</text>
<text x="39.5" y="134.8">P1</text>
<text x="39.5" y="133.1">P2</text>
<text x="53.4" y="134.8">12</text>
<text x="62.7" y="133.1">14</text>
<text x="87.8" y="134.8">P1</text>
<text x="87.8" y="133.1">P2</text>
<text x="102.5" y="134.8">5</text>
<text x="111" y="133.1">7</text>
<text x="153.8" y="134.8">P1</text>
<text x="153.8" y="133.1">P2</text>
<text x="168.6" y="134.8">3</text>
<text x="177.1" y="133.1">1</text>
<text x="202.1" y="134.8">P1</text>
<text x="202.1" y="133.1">P2</text>
<text x="216" y="134.8">10</text>
<text x="225.3" y="133.1">8</text>
<text x="198" y="165.6" transform="rotate(-90 198 165.6)">8</text>
<text x="201.6" y="165.6" transform="rotate(-90 201.6 165.6)">8</text>
<text x="205.1" y="165.6" transform="rotate(-90 205.1 165.6)">4</text>
<text x="208.7" y="165.6" transform="rotate(-90 208.7 165.6)">8</text>
<text x="215.8" y="163.4" transform="rotate(-90 215.8 163.4)">16</text>
<text x="219.9" y="167">1</text>
<text x="198" y="173.3" transform="rotate(-90 198 173.3)">4</text>
<text x="201.6" y="173.3" transform="rotate(-90 201.6 173.3)">4</text>
<text x="208.7" y="173.3" transform="rotate(-90 208.7 173.3)">4</text>
<text x="219.9" y="170.6">8</text>
<text x="205.1" y="174" transform="rotate(-90 205.1 174)">11</text>
<text x="215.8" y="175.5" transform="rotate(-90 215.8 175.5)">9</text>
</g>
</svg>
